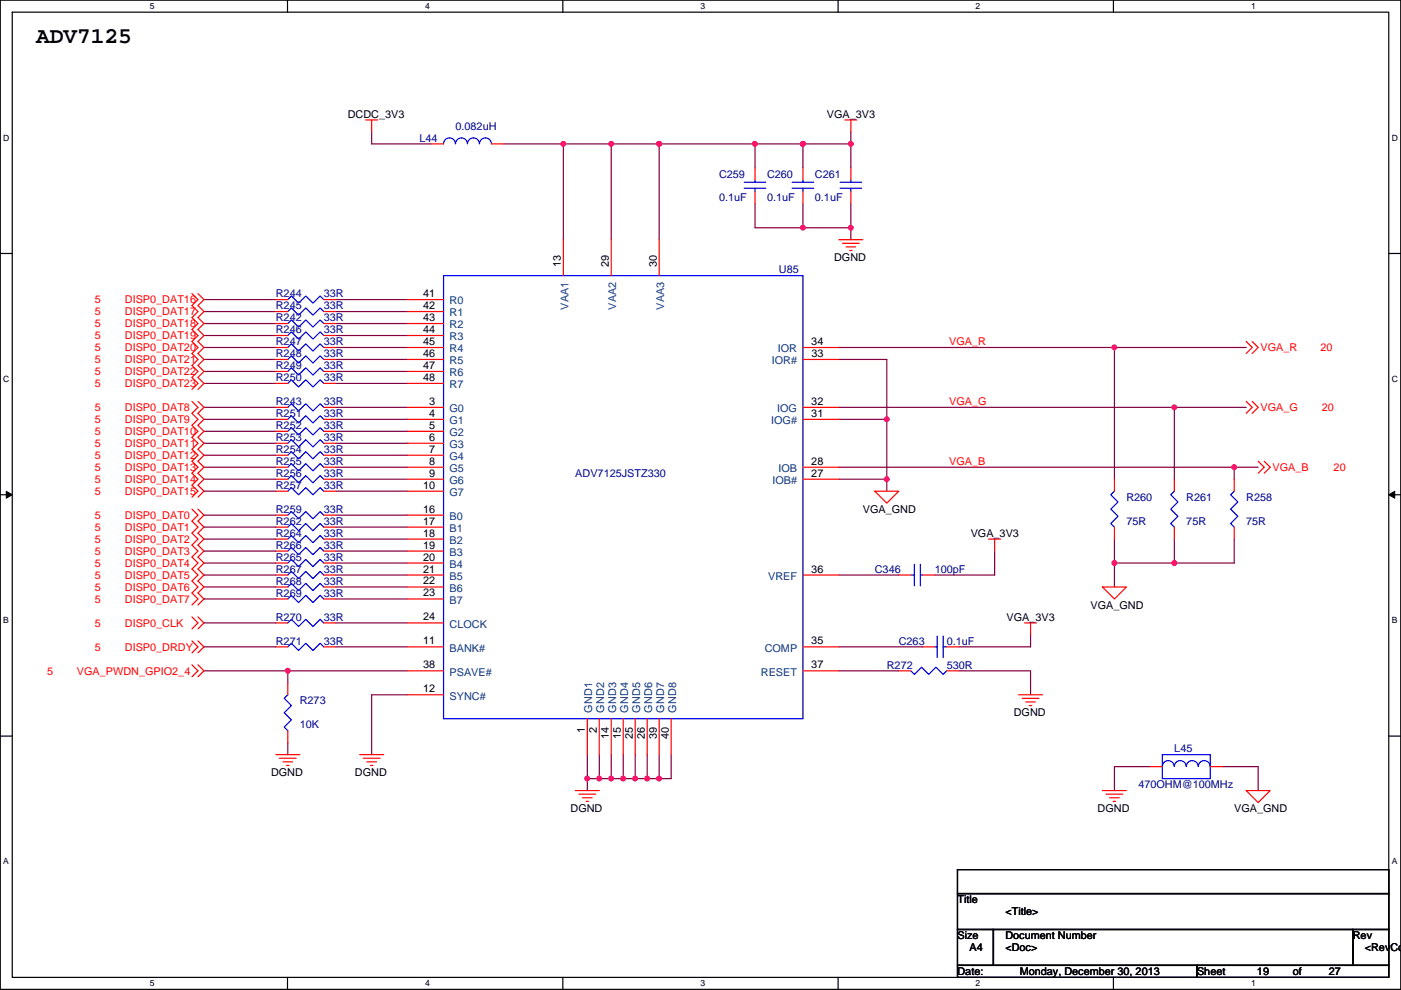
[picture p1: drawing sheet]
<svg xmlns="http://www.w3.org/2000/svg" width="297mm" height="210mm" viewBox="0 0 297 210" stroke-linecap="round" stroke-linejoin="round" font-family="sans-serif">
<path d="M.1 0h296.9v209.8h-296.9zM2.6 2.6h291.8v204.7h-291.8z" fill="none" stroke="#000" stroke-width=".25"/>
<g fill="#fff">
<path d="M31.8 .3h1v2h-1z"/>
<path d="M31.8 207.6h1v2h-1z"/>
</g>
<path d="M61 0v2.6M61 207.3v2.5" fill="none" stroke="#000" stroke-width=".25"/>
<g fill="#fff">
<path d="M90.1 .3h1v2h-1z"/>
<path d="M90.1 207.6h1v2h-1z"/>
</g>
<path d="M119.3 0v2.6M119.3 207.3v2.5" fill="none" stroke="#000" stroke-width=".25"/>
<g fill="#fff">
<path d="M148.5 .3h1v2h-1z"/>
<path d="M148.5 207.6h1v2h-1z"/>
</g>
<path d="M177.7 0v2.6M177.7 207.3v2.5" fill="none" stroke="#000" stroke-width=".25"/>
<g fill="#fff">
<path d="M206.9 .3h1v2h-1z"/>
<path d="M206.9 207.6h1v2h-1z"/>
</g>
<path d="M236.1 0v2.6M236.1 207.3v2.5" fill="none" stroke="#000" stroke-width=".25"/>
<g fill="#fff">
<path d="M265.2 .3h1v2h-1z"/>
<path d="M265.2 207.6h1v2h-1z"/>
<path d="M.7 28.2h1.3v2h-1.3z"/>
<path d="M295.1 28.2h1.3v2h-1.3z"/>
<path d="M.7 79.4h1.3v2h-1.3z"/>
<path d="M295.1 79.4h1.3v2h-1.3z"/>
</g>
<path d="M.1 53.8h2.5M294.4 53.8h2.6" fill="none" stroke="#000" stroke-width=".25"/>
<g fill="#fff">
<path d="M.7 130.5h1.2v2.1h-1.2z"/>
<path d="M295.1 130.5h1.2v2.1h-1.2z"/>
</g>
<path d="M.1 104.9h2.5M294.4 104.9h2.6" fill="none" stroke="#000" stroke-width=".25"/>
<path d="M1.3 104.2l1.3 .7-1.3 .8zM294.4 104.9l1.3-.7v1.5z" fill="#000" stroke="#000" stroke-width=".21"/>
<g fill="#fff">
<path d="M.7 181.7h1.2v2h-1.2z"/>
<path d="M295.1 181.7h1.2v2h-1.2z"/>
</g>
<path d="M.1 156.1h2.5M294.4 156.1h2.6M203 184.4h91.4v5.1h-91.4zM203 189.5h91.4v7.6h-91.4zM203 197.1h7.6v7.7h-7.6zM210.6 197.1h76.2v7.7h-76.2zM286.8 197.1h7.6v7.7h-7.6zM203 204.8h50.8v2.5h-50.8zM253.8 204.8h40.6v2.5h-40.6z" fill="none" stroke="#000" stroke-width=".25"/>
<g fill="none" stroke="#800040" stroke-width=".25">
<path d="M78.8 28v2.5h12.7M106.7 30.5h12.7M119.4 30.5h10.2M119.4 30.5v20.3M129.6 30.5v20.3M129.6 30.5h10.2M139.8 30.5v20.3M139.8 30.5h20.3v5.1M160.1 30.5h10.1M170.2 30.5h10.2M170.2 30.5v5.1M180.4 28v2.5"/>
<path d="M180.4 30.5v5.1M160.1 43.2v5.1h10.1M170.2 48.3h10.2M170.2 43.2v5.1M180.4 43.2v5.1M180.4 48.3v2.5M43.2 63.5h15.3M43.2 66.1h15.3M43.2 68.6h15.3M43.2 71.2h15.3M43.2 73.7h15.3M43.2 76.2h15.3"/>
<path d="M43.2 78.8h15.3M71.2 63.5h15.2M71.2 66.1h15.2M71.2 68.6h15.2M71.2 71.2h15.2M71.2 73.7h15.2M71.2 76.2h15.2M71.2 78.8h15.2M177.9 73.7h58.4M177.9 76.2h10.1v25.4M236.3 73.7v27.9M236.3 73.7h27.9"/>
<path d="M43.2 86.4h15.3M43.2 88.9h15.3M43.2 91.5h15.3M43.2 94h15.3M43.2 96.6h15.3M43.2 99.1h15.3M43.2 81.3h15.3M71.2 86.4h15.2M71.2 88.9h15.2M71.2 91.5h15.2M71.2 94h15.2M71.2 96.6h15.2"/>
<path d="M71.2 99.1h15.2M71.2 81.3h15.2M177.9 86.4h71.1M177.9 99.1h83.8M177.9 88.9h10.1M249 86.4v15.2M249 86.4h15.2M261.7 99.1v2.5M261.7 99.1h5.1M43.2 109.3h15.3M43.2 111.8h15.3M43.2 114.3h15.3"/>
<path d="M43.2 116.9h15.3M43.2 119.4h15.3M43.2 101.6h15.3M43.2 104.2h15.3M71.2 109.3h15.2M71.2 111.8h15.2M71.2 114.3h15.2M71.2 116.9h15.2M71.2 119.4h15.2M71.2 101.6h15.2M71.2 104.2h15.2M177.9 101.6h10.1"/>
<path d="M188 101.6v2.6M210.9 116.9v5.1h-12.7M236.3 119.4v5.1M236.3 114.3v5.1M236.3 119.4h12.7M249 114.3v5.1M261.7 114.3v5.1h-12.7M43.2 122h15.3M43.2 124.5h15.3M43.2 127h15.3M43.2 132.1h15.3M43.2 137.2h15.3"/>
<path d="M71.2 132.1h15.2M71.2 122h15.2M71.2 124.5h15.2M71.2 127h15.2M71.2 137.2h15.2M177.9 137.2h17.7M177.9 122h12.7M218.5 134.7v2.5h-15.2M43.2 142.3h17.8M61 142.3h25.4M61 142.3v2.5M61 157.5v2.6"/>
<path d="M86.4 147.4h-7.6v12.7M177.9 142.3h12.7M203.3 142.3h15.2v5.1M124.5 160.1v5h2.6M124.5 165.1v2.6M127.1 160.1v5M127.1 165.1h2.5M129.6 160.1v5M129.6 165.1h2.5M132.1 165.1h5.1M132.1 160.1v5M134.7 160.1v5"/>
<path d="M137.2 160.1v5M137.2 165.1h2.6M139.8 160.1v5M142.3 160.1v5h-2.5M243.9 162.6h-7.6v5.1M259.1 162.6h7.7v5.1"/>
</g>
<g fill="#f0f" stroke="#f0f" stroke-width=".25">
<circle cx="127" cy="165.1" r=".5"/>
<circle cx="124.5" cy="165.1" r=".5"/>
<circle cx="249" cy="86.4" r=".5"/>
<circle cx="236.3" cy="73.7" r=".5"/>
<circle cx="249" cy="119.4" r=".5"/>
<circle cx="261.7" cy="99.1" r=".5"/>
<circle cx="61" cy="142.3" r=".5"/>
<circle cx="129.6" cy="165.1" r=".5"/>
<circle cx="137.2" cy="165.1" r=".5"/>
<circle cx="132.1" cy="165.1" r=".5"/>
<circle cx="134.7" cy="165.1" r=".5"/>
<circle cx="139.7" cy="165.1" r=".5"/>
<circle cx="188" cy="88.9" r=".5"/>
<circle cx="188" cy="101.6" r=".5"/>
<circle cx="139.7" cy="30.5" r=".5"/>
<circle cx="129.6" cy="30.5" r=".5"/>
<circle cx="170.2" cy="30.5" r=".5"/>
<circle cx="160.1" cy="30.5" r=".5"/>
<circle cx="180.4" cy="30.5" r=".5"/>
<circle cx="180.4" cy="48.3" r=".5"/>
<circle cx="119.4" cy="30.5" r=".5"/>
<circle cx="236.3" cy="119.4" r=".5"/>
<circle cx="170.2" cy="48.3" r=".5"/>
</g>
<g fill="none" stroke="#f00" stroke-width=".25">
<path d="M77.5 25.4h2.6M78.8 25.4v2.6M91.5 30.5h2.5M104.2 30.5h2.5M160.1 35.6v2.5M170.2 35.6v2.5M179.1 25.4h2.6M180.4 25.4v2.6M180.4 35.6v2.5M119.4 50.8v7.7M129.6 50.8v7.7M139.8 50.8v7.7"/>
<path d="M160.1 40.7v2.5M170.2 40.7v2.5M177.9 50.8h5M178.6 51.6h3.6M179.4 52.4h2M180.1 53.1h.6M180.4 40.7v2.5M40.7 62.3l1.3 1.2-1.3 1.3 1.3 1.3-1.3 1.3 1.3 1.2-1.3 1.3 1.3 1.3-1.3 1.2 1.3 1.3-1.3 1.3 1.3 1.2-1.3 1.3 1.3 1.3-1.3 1.3 1.3 1.2-1.3 1.3M42 62.3l1.2 1.2-1.2 1.3 1.2 1.3-1.2 1.3 1.2 1.2-1.2 1.3 1.2 1.3-1.2 1.2 1.2 1.3-1.2 1.3 1.2 1.2-1.2 1.3 1.2 1.3-1.2 1.3 1.2 1.2-1.2 1.3M58.5 78.8h2.5M58.5 63.5h2.5M58.5 66.1h2.5"/>
<path d="M58.5 68.6h2.5M58.5 71.2h2.5M58.5 73.7h2.5M58.5 76.2h2.5M68.6 78.8h2.6M68.6 63.5h2.6M68.6 66.1h2.6M68.6 68.6h2.6M68.6 71.2h2.6M68.6 73.7h2.6M68.6 76.2h2.6M86.4 63.5h7.6"/>
<path d="M86.4 66.1h7.6M86.4 68.6h7.6M86.4 71.2h7.6M86.4 73.7h7.6M86.4 76.2h7.6M86.4 78.8h7.6M170.2 76.2h7.7M170.2 73.7h7.7M264.2 72.4l1.3 1.3-1.3 1.3M265.5 72.4l1.3 1.3-1.3 1.3M40.7 85.1l1.3 1.3-1.3 1.3 1.3 1.2-1.3 1.3 1.3 1.3-1.3 1.3 1.3 1.2-1.3 1.3 1.3 1.3-1.3 1.2 1.3 1.3-1.3 1.3 1.3 1.2-1.3 1.3 1.3 1.3-1.3 1.3M42 85.1l1.2 1.3-1.2 1.3 1.2 1.2-1.2 1.3 1.2 1.3-1.2 1.3 1.2 1.2-1.2 1.3 1.2 1.3-1.2 1.2 1.2 1.3-1.2 1.3 1.2 1.2-1.2 1.3 1.2 1.3-1.2 1.3"/>
<path d="M58.5 99.1h2.5M58.5 81.3h2.5M58.5 86.4h2.5M58.5 88.9h2.5M58.5 91.5h2.5M58.5 94h2.5M58.5 96.6h2.5M68.6 99.1h2.6M68.6 81.3h2.6M68.6 86.4h2.6M68.6 88.9h2.6M68.6 91.5h2.6"/>
<path d="M68.6 94h2.6M68.6 96.6h2.6M86.4 86.4h7.6M86.4 88.9h7.6M86.4 91.5h7.6M86.4 94h7.6M86.4 96.6h7.6M86.4 99.1h7.6M86.4 81.3h7.6M170.2 99.1h7.7M170.2 88.9h7.7M170.2 86.4h7.7"/>
<path d="M264.2 85.1l1.3 1.3-1.3 1.3M265.5 85.1l1.3 1.3-1.3 1.3M266.8 97.8l1.2 1.3-1.2 1.3M268 97.8l1.3 1.3-1.3 1.3M40.7 108l1.3 1.3-1.3 1.2 1.3 1.3-1.3 1.3 1.3 1.2-1.3 1.3 1.3 1.3-1.3 1.3 1.3 1.2-1.3 1.3 1.3 1.3-1.3 1.2 1.3 1.3-1.3 1.3 1.3 1.2-1.3 1.3M42 108l1.2 1.3-1.2 1.2 1.2 1.3-1.2 1.3 1.2 1.2-1.2 1.3 1.2 1.3-1.2 1.3 1.2 1.2-1.2 1.3 1.2 1.3-1.2 1.2 1.2 1.3-1.2 1.3 1.2 1.2-1.2 1.3M58.5 114.3h2.5M58.5 116.9h2.5M58.5 101.6h2.5M58.5 119.4h2.5M58.5 104.2h2.5M58.5 109.3h2.5"/>
<path d="M58.5 111.8h2.5M68.6 114.3h2.6M68.6 116.9h2.6M68.6 101.6h2.6M68.6 119.4h2.6M68.6 104.2h2.6M68.6 109.3h2.6M68.6 111.8h2.6M86.4 101.6h7.6M86.4 104.2h7.6M86.4 109.3h7.6M86.4 111.8h7.6"/>
<path d="M86.4 114.3h7.6M86.4 116.9h7.6M86.4 119.4h7.6M170.2 101.6h7.7M185.5 104.2h5.1l-2.6 2.5zM209.6 114.3h2.6M210.9 114.3v2.6M236.3 111.8v2.5M236.3 101.6v2.6M249 111.8v2.5M249 101.6v2.6M261.7 111.8v2.5"/>
<path d="M261.7 101.6v2.6M40.7 130.9l1.3 1.2-1.3 1.3M40.7 135.9l1.3 1.3-1.3 1.3M42 130.9l1.2 1.2-1.2 1.3M42 135.9l1.2 1.3-1.2 1.3M58.5 137.2h2.5M58.5 122h2.5M58.5 124.5h2.5M58.5 127h2.5M58.5 132.1h2.5M68.6 137.2h2.6M68.6 122h2.6"/>
<path d="M68.6 124.5h2.6M68.6 127h2.6M68.6 132.1h2.6M86.4 137.2h7.6M86.4 122h7.6M86.4 124.5h7.6M86.4 127h7.6M86.4 132.1h7.6M170.2 137.2h7.7M170.2 122h7.7M190.6 122h2.5M195.6 122h2.6"/>
<path d="M195.6 137.2h2.6M200.7 137.2h2.6M217.2 132.1h2.6M218.5 132.1v2.6M233.7 124.5h5.1l-2.5 2.5zM40.7 141l1.3 1.3-1.3 1.3M42 141l1.2 1.3-1.2 1.3M61 155v2.5M61 144.8v2.6M86.4 147.4h7.6M86.4 142.3h7.6M124.5 152.4v7.7"/>
<path d="M127.1 152.4v7.7M129.6 152.4v7.7M132.1 152.4v7.7M134.7 152.4v7.7M137.2 152.4v7.7M139.8 152.4v7.7M142.3 152.4v7.7M170.2 142.3h7.7M190.6 142.3h2.5M200.7 142.3h2.6M216 147.4h5M216.7 148.1h3.6"/>
<path d="M217.5 148.9h2M218.2 149.6h.6M58.5 160.1h5.1M59.2 160.8h3.6M60 161.6h2M60.8 162.3h.5M76.3 160.1h5M77 160.8h3.6M77.8 161.6h2M78.5 162.3h.6M122 167.7h5.1M122.7 168.4h3.6"/>
<path d="M123.5 169.2h2M124.3 170h.5M233.7 167.7h5.1M234.5 168.4h3.6M235.3 169.2h2M236 170h.5M243.9 162.6h2.5M256.6 162.6h2.5M264.2 167.7h5.1l-2.5 2.5z"/>
</g>
<g fill="none" stroke="#00f" stroke-width=".25">
<path d="M94 30.5a1.26 1.26 0 0 1 1.3-1.2 1.26 1.26 0 0 1 1.3 1.2 1.27 1.27 0 0 1 1.2-1.2 1.27 1.27 0 0 1 1.3 1.2 1.27 1.27 0 0 1 1.3-1.2 1.27 1.27 0 0 1 1.2 1.2 1.27 1.27 0 0 1 1.3-1.2 1.27 1.27 0 0 1 1.3 1.2M157.8 39.9h4.6M157.8 38.7h4.6M160.1 38.1v.6M160.1 39.9v.8M168 39.9h4.5M168 38.7h4.5M170.2 38.1v.6M170.2 39.9v.8M178.1 39.9h4.6M178.1 38.7h4.6M180.4 38.1v.6"/>
<path d="M180.4 39.9v.8M94 58.5h76.2v93.9h-76.2zM61 78.8l.8-.8 1.5 1.5 1.5-1.5 1.6 1.5 1.5-1.5 .7 .8M61 63.5l.8-.7 1.5 1.5 1.5-1.5 1.6 1.5 1.5-1.5 .7 .7M61 66.1l.8-.8 1.5 1.5 1.5-1.5 1.6 1.5 1.5-1.5 .7 .8M61 68.6l.8-.7 1.5 1.5 1.5-1.5 1.6 1.5 1.5-1.5 .7 .7M61 71.2l.8-.8 1.5 1.5 1.5-1.5 1.6 1.5 1.5-1.5 .7 .8M61 73.7l.8-.8 1.5 1.6 1.5-1.6 1.6 1.6 1.5-1.6 .7 .8M61 76.2l.8-.7 1.5 1.5 1.5-1.5 1.6 1.5 1.5-1.5 .7 .7M61 99.1l.8-.8 1.5 1.6 1.5-1.6 1.6 1.6 1.5-1.6 .7 .8M61 81.3l.8-.7 1.5 1.5 1.5-1.5 1.6 1.5 1.5-1.5 .7 .7M61 86.4l.8-.8 1.5 1.6 1.5-1.6 1.6 1.6 1.5-1.6 .7 .8"/>
<path d="M61 88.9l.8-.7 1.5 1.5 1.5-1.5 1.6 1.5 1.5-1.5 .7 .7M61 91.5l.8-.8 1.5 1.5 1.5-1.5 1.6 1.5 1.5-1.5 .7 .8M61 94l.8-.7 1.5 1.5 1.5-1.5 1.6 1.5 1.5-1.5 .7 .7M61 96.6l.8-.8 1.5 1.5 1.5-1.5 1.6 1.5 1.5-1.5 .7 .8M61 114.3l.8-.7 1.5 1.5 1.5-1.5 1.6 1.5 1.5-1.5 .7 .7M61 116.9l.8-.8 1.5 1.5 1.5-1.5 1.6 1.5 1.5-1.5 .7 .8M61 101.6l.8-.7 1.5 1.5 1.5-1.5 1.6 1.5 1.5-1.5 .7 .7M61 119.4l.8-.7 1.5 1.5 1.5-1.5 1.6 1.5 1.5-1.5 .7 .7M61 104.2l.8-.8 1.5 1.5 1.5-1.5 1.6 1.5 1.5-1.5 .7 .8M61 109.3l.8-.8 1.5 1.5 1.5-1.5 1.6 1.5 1.5-1.5 .7 .8M61 111.8l.8-.8 1.5 1.6 1.5-1.6 1.6 1.6 1.5-1.6 .7 .8M193.9 119.7v4.5"/>
<path d="M195.1 119.7v4.5M236.3 104.2l-.8 .7 1.5 1.6-1.5 1.5 1.5 1.5-1.5 1.5 .8 .8M249 104.2l-.8 .7 1.5 1.6-1.5 1.5 1.5 1.5-1.5 1.5 .8 .8M261.7 104.2l-.8 .7 1.5 1.6-1.5 1.5 1.5 1.5-1.5 1.5 .8 .8M61 137.2l.8-.8 1.5 1.6 1.5-1.6 1.6 1.6 1.5-1.6 .7 .8M61 122l.8-.8 1.5 1.5 1.5-1.5 1.6 1.5 1.5-1.5 .7 .8M61 124.5l.8-.8 1.5 1.6 1.5-1.6 1.6 1.6 1.5-1.6 .7 .8M61 127l.8-.7 1.5 1.5 1.5-1.5 1.6 1.5 1.5-1.5 .7 .7M61 132.1l.8-.7 1.5 1.5 1.5-1.5 1.6 1.5 1.5-1.5 .7 .7M193.1 122h.8M195.1 122h.5M198.2 137.2h.5"/>
<path d="M198.7 134.9v4.6M200 134.9v4.6M200 137.2h.7M61 147.4l-.7 .7 1.5 1.5-1.5 1.6 1.5 1.5-1.5 1.5 .7 .8M193.1 142.3l.8 .7 1.5-1.5 1.5 1.5 1.5-1.5 1.6 1.5 .7-.7M246.4 162.6a1.26 1.26 0 0 1 1.3-1.3 1.26 1.26 0 0 1 1.3 1.3 1.27 1.27 0 0 1 1.2-1.3 1.27 1.27 0 0 1 1.3 1.3 1.27 1.27 0 0 1 1.3-1.3 1.27 1.27 0 0 1 1.2 1.3 1.27 1.27 0 0 1 1.3-1.3 1.27 1.27 0 0 1 1.3 1.3M246.4 160.1h10.2v5h-10.2z"/>
</g>
<text font-size="4.8" x="7.7" y="9.2">ADV7125</text>
<g font-size="2.3">
<text x="73.7" y="25">DCDC_3V3</text>
<text x="175.3" y="25">VGA_3V3</text>
<text x="118.9" y="56.7" transform="rotate(-90 118.9 56.7)">13</text>
<text x="129.1" y="56.7" transform="rotate(-90 129.1 56.7)">29</text>
<text x="139.2" y="56.7" transform="rotate(-90 139.2 56.7)">30</text>
<text x="176.8" y="55.4">DGND</text>
<text x="89.7" y="63">41</text>
<text x="89.7" y="65.6">42</text>
<text x="89.7" y="68.1">43</text>
<text x="89.7" y="70.6">44</text>
<text x="89.7" y="73.2">45</text>
<text x="89.7" y="75.7">46</text>
<text x="172" y="73.2">34</text>
<text x="172" y="75.7">33</text>
<text x="89.7" y="78.3">47</text>
<text x="89.7" y="80.8">48</text>
<text x="91" y="85.9">3</text>
<text x="91" y="88.4">4</text>
<text x="172" y="88.4">31</text>
<text x="172" y="85.9">32</text>
<text x="91" y="91">5</text>
<text x="91" y="93.5">6</text>
<text x="91" y="96">7</text>
<text x="91" y="98.6">8</text>
<text x="91" y="101.1">9</text>
<text x="172" y="98.6">28</text>
<text x="172" y="101.1">27</text>
<text x="89.7" y="103.7">10</text>
<text x="89.7" y="108.7">16</text>
<text x="89.7" y="111.3">17</text>
<text x="89.7" y="113.8">18</text>
<text x="182.9" y="108.8">VGA_GND</text>
<text x="205.8" y="113.9">VGA_3V3</text>
<text x="89.7" y="116.4">19</text>
<text x="89.7" y="118.9">20</text>
<text x="89.7" y="121.4">21</text>
<text x="89.7" y="124">22</text>
<text x="172" y="121.4">36</text>
<text x="89.7" y="126.5">23</text>
<text x="89.7" y="131.6">24</text>
<text x="213.4" y="131.6">VGA_3V3</text>
<text x="231.2" y="129.1">VGA_GND</text>
<text x="89.7" y="136.7">11</text>
<text x="172" y="136.7">35</text>
<text x="89.7" y="141.8">38</text>
<text x="172" y="141.8">37</text>
<text x="89.7" y="146.8">12</text>
<text x="124" y="155.5" transform="rotate(-90 124 155.5)">1</text>
<text x="126.5" y="155.5" transform="rotate(-90 126.5 155.5)">2</text>
<text x="214.9" y="152">DGND</text>
<text x="129.1" y="156.8" transform="rotate(-90 129.1 156.8)">14</text>
<text x="131.6" y="156.8" transform="rotate(-90 131.6 156.8)">15</text>
<text x="134.2" y="156.8" transform="rotate(-90 134.2 156.8)">25</text>
<text x="136.7" y="156.8" transform="rotate(-90 136.7 156.8)">26</text>
<text x="139.2" y="156.8" transform="rotate(-90 139.2 156.8)">39</text>
<text x="141.8" y="156.8" transform="rotate(-90 141.8 156.8)">40</text>
<text x="57.5" y="164.7">DGND</text>
<text x="75.2" y="164.7">DGND</text>
<text x="121" y="172.3">DGND</text>
<text x="232.7" y="172.3">DGND</text>
<text x="261.7" y="172.3">VGA_GND</text>
<text x="203" y="191.6">Title</text>
<text x="213.2" y="194.1">&lt;Title&gt;</text>
<text x="203" y="199.2">Size</text>
<text x="205.5" y="201.7">A4</text>
<text x="213.2" y="199.2">Document Number</text>
<text x="213.2" y="201.7">&lt;Doc&gt;</text>
<text x="286.8" y="199.2">Rev</text>
<text x="289.4" y="201.7">&lt;RevCo</text>
<text x="203" y="206.8">Date:</text>
<text x="216.2" y="206.8">Monday, December 30, 2013</text>
<text x="253.8" y="206.8">Sheet</text>
<text x="266.5" y="206.8">19</text>
<text x="274.1" y="206.8">of</text>
<text x="281.7" y="206.8">27</text>
</g>
<g font-size="2.3" fill="#000080">
<text x="96.6" y="27.5">0.082uH</text>
<text x="89" y="30">L44</text>
<text x="152.5" y="37.7">C259</text>
<text x="162.6" y="37.7">C260</text>
<text x="172.8" y="37.7">C261</text>
<text x="152.5" y="42.7">0.1uF</text>
<text x="162.6" y="42.7">0.1uF</text>
<text x="172.8" y="42.7">0.1uF</text>
<text x="165.2" y="58">U85</text>
<text x="58.5" y="63.1">R244</text>
<text x="58.5" y="65.6">R245</text>
<text x="68.6" y="63.1">33R</text>
<text x="68.6" y="65.6">33R</text>
<text x="58.5" y="68.1">R242</text>
<text x="58.5" y="70.7">R246</text>
<text x="68.6" y="68.1">33R</text>
<text x="68.6" y="70.7">33R</text>
<text x="58.5" y="73.2">R247</text>
<text x="58.5" y="75.8">R248</text>
<text x="68.6" y="73.2">33R</text>
<text x="68.6" y="75.8">33R</text>
<text x="58.5" y="78.3">R249</text>
<text x="58.5" y="80.8">R250</text>
<text x="68.6" y="78.3">33R</text>
<text x="68.6" y="80.8">33R</text>
<text x="58.5" y="85.9">R243</text>
<text x="58.5" y="88.5">R251</text>
<text x="68.6" y="85.9">33R</text>
<text x="68.6" y="88.5">33R</text>
<text x="58.5" y="91">R252</text>
<text x="58.5" y="93.5">R253</text>
<text x="68.6" y="91">33R</text>
<text x="68.6" y="93.5">33R</text>
<text x="58.5" y="98.6">R255</text>
<text x="58.5" y="101.2">R256</text>
<text x="58.5" y="96.1">R254</text>
<text x="68.6" y="98.6">33R</text>
<text x="68.6" y="101.2">33R</text>
<text x="68.6" y="96.1">33R</text>
<text x="122" y="101.2">ADV7125JSTZ330</text>
<text x="58.5" y="103.7">R257</text>
<text x="68.6" y="103.7">33R</text>
<text x="238.8" y="106.2">R260</text>
<text x="251.5" y="106.2">R261</text>
<text x="264.2" y="106.2">R258</text>
<text x="58.5" y="113.9">R264</text>
<text x="58.5" y="108.8">R259</text>
<text x="58.5" y="111.3">R262</text>
<text x="68.6" y="113.9">33R</text>
<text x="68.6" y="108.8">33R</text>
<text x="68.6" y="111.3">33R</text>
<text x="238.8" y="111.3">75R</text>
<text x="251.5" y="111.3">75R</text>
<text x="264.2" y="111.3">75R</text>
<text x="58.5" y="116.4">R266</text>
<text x="58.5" y="118.9">R265</text>
<text x="68.6" y="116.4">33R</text>
<text x="68.6" y="118.9">33R</text>
<text x="58.5" y="121.5">R267</text>
<text x="58.5" y="124">R268</text>
<text x="68.6" y="121.5">33R</text>
<text x="68.6" y="124">33R</text>
<text x="185.5" y="121.5">C346</text>
<text x="198.2" y="121.5">100pF</text>
<text x="58.5" y="126.6">R269</text>
<text x="58.5" y="131.6">R270</text>
<text x="68.6" y="126.6">33R</text>
<text x="68.6" y="131.6">33R</text>
<text x="58.5" y="136.7">R271</text>
<text x="68.6" y="136.7">33R</text>
<text x="190.6" y="136.7">C263</text>
<text x="200.7" y="136.7">0.1uF</text>
<text x="188" y="141.8">R272</text>
<text x="200.7" y="141.8">530R</text>
<text x="63.6" y="149.4">R273</text>
<text x="63.6" y="154.5">10K</text>
<text x="249" y="159.6">L45</text>
<text x="241.4" y="167.2">470OHM@100MHz</text>
</g>
<g font-size="2.3" fill="#f00">
<text x="20.1" y="64.3">5</text>
<text x="26.5" y="64.3">DISP0_DAT16</text>
<text x="20.1" y="66.9">5</text>
<text x="20.1" y="69.4">5</text>
<text x="20.1" y="71.9">5</text>
<text x="26.5" y="66.9">DISP0_DAT17</text>
<text x="26.5" y="69.4">DISP0_DAT18</text>
<text x="26.5" y="71.9">DISP0_DAT19</text>
<text x="20.1" y="74.5">5</text>
<text x="20.1" y="77">5</text>
<text x="26.5" y="74.5">DISP0_DAT20</text>
<text x="26.5" y="77">DISP0_DAT21</text>
<text x="201.2" y="73.2">VGA_R</text>
<text x="267.3" y="74.5">VGA_R</text>
<text x="280" y="74.5">20</text>
<text x="20.1" y="79.6">5</text>
<text x="20.1" y="82.1">5</text>
<text x="26.5" y="79.6">DISP0_DAT22</text>
<text x="26.5" y="82.1">DISP0_DAT23</text>
<text x="20.1" y="87.2">5</text>
<text x="20.1" y="89.7">5</text>
<text x="26.5" y="87.2">DISP0_DAT8</text>
<text x="26.5" y="89.7">DISP0_DAT9</text>
<text x="201.2" y="85.9">VGA_G</text>
<text x="267.3" y="87.2">VGA_G</text>
<text x="280.2" y="87.2">20</text>
<text x="20.1" y="92.3">5</text>
<text x="20.1" y="94.8">5</text>
<text x="26.5" y="92.3">DISP0_DAT10</text>
<text x="26.5" y="94.8">DISP0_DAT11</text>
<text x="20.1" y="97.3">5</text>
<text x="20.1" y="99.9">5</text>
<text x="26.5" y="97.3">DISP0_DAT12</text>
<text x="26.5" y="99.9">DISP0_DAT13</text>
<text x="201.2" y="98.6">VGA_B</text>
<text x="269.8" y="99.9">VGA_B</text>
<text x="282.8" y="99.9">20</text>
<text x="20.1" y="102.4">5</text>
<text x="20.1" y="105">5</text>
<text x="26.5" y="102.4">DISP0_DAT14</text>
<text x="26.5" y="105">DISP0_DAT15</text>
<text x="20.1" y="110">5</text>
<text x="20.1" y="112.6">5</text>
<text x="26.5" y="110">DISP0_DAT0</text>
<text x="26.5" y="112.6">DISP0_DAT1</text>
<text x="20.1" y="115.1">5</text>
<text x="20.1" y="117.7">5</text>
<text x="26.5" y="115.1">DISP0_DAT2</text>
<text x="26.5" y="117.7">DISP0_DAT3</text>
<text x="20.1" y="120.2">5</text>
<text x="20.1" y="122.7">5</text>
<text x="20.1" y="125.3">5</text>
<text x="26.5" y="120.2">DISP0_DAT4</text>
<text x="26.5" y="122.7">DISP0_DAT5</text>
<text x="26.5" y="125.3">DISP0_DAT6</text>
<text x="20.1" y="127.8">5</text>
<text x="26.5" y="127.8">DISP0_DAT7</text>
<text x="20.1" y="132.9">5</text>
<text x="20.1" y="138">5</text>
<text x="26.5" y="132.9">DISP0_CLK</text>
<text x="26.5" y="138">DISP0_DRDY</text>
<text x="10" y="143.1">5</text>
<text x="16.3" y="143.1">VGA_PWDN_GPIO2_4</text>
</g>
<g font-size="2.3" fill="#004080">
<text x="95.3" y="64.6">R0</text>
<text x="120.5" y="65.7" transform="rotate(-90 120.5 65.7)">VAA1</text>
<text x="130.7" y="65.7" transform="rotate(-90 130.7 65.7)">VAA2</text>
<text x="140.8" y="65.7" transform="rotate(-90 140.8 65.7)">VAA3</text>
<text x="95.3" y="67.1">R1</text>
<text x="95.3" y="69.7">R2</text>
<text x="95.3" y="72.2">R3</text>
<text x="95.3" y="74.7">R4</text>
<text x="95.3" y="77.3">R5</text>
<text x="163.6" y="77.3">IOR#</text>
<text x="164.9" y="74.7">IOR</text>
<text x="95.3" y="79.8">R6</text>
<text x="95.3" y="82.4">R7</text>
<text x="95.3" y="87.4">G0</text>
<text x="95.3" y="90">G1</text>
<text x="163.5" y="90">IOG#</text>
<text x="164.8" y="87.4">IOG</text>
<text x="95.3" y="92.5">G2</text>
<text x="95.3" y="95.1">G3</text>
<text x="95.3" y="97.6">G4</text>
<text x="95.3" y="100.1">G5</text>
<text x="165" y="100.1">IOB</text>
<text x="95.3" y="102.7">G6</text>
<text x="95.3" y="105.2">G7</text>
<text x="163.8" y="102.7">IOB#</text>
<text x="95.3" y="110.3">B0</text>
<text x="95.3" y="112.8">B1</text>
<text x="95.3" y="115.4">B2</text>
<text x="95.3" y="117.9">B3</text>
<text x="95.3" y="120.5">B4</text>
<text x="95.3" y="123">B5</text>
<text x="95.3" y="125.5">B6</text>
<text x="162.9" y="123">VREF</text>
<text x="95.3" y="128.1">B7</text>
<text x="95.3" y="133.2">CLOCK</text>
<text x="95.3" y="138.2">BANK#</text>
<text x="95.3" y="143.3">PSAVE#</text>
<text x="161.3" y="143.3">RESET</text>
<text x="162.1" y="138.2">COMP</text>
<text x="95.3" y="148.4">SYNC#</text>
<text x="125.6" y="151.2" transform="rotate(-90 125.6 151.2)">GND1</text>
<text x="128.1" y="151.2" transform="rotate(-90 128.1 151.2)">GND2</text>
<text x="130.7" y="151.2" transform="rotate(-90 130.7 151.2)">GND3</text>
<text x="133.2" y="151.2" transform="rotate(-90 133.2 151.2)">GND4</text>
<text x="135.7" y="151.2" transform="rotate(-90 135.7 151.2)">GND5</text>
<text x="138.3" y="151.2" transform="rotate(-90 138.3 151.2)">GND6</text>
<text x="140.8" y="151.2" transform="rotate(-90 140.8 151.2)">GND7</text>
<text x="143.4" y="151.2" transform="rotate(-90 143.4 151.2)">GND8</text>
</g>
<g font-size="1.8">
<text x="31.8" y="1.9">5</text>
<text x="90.1" y="1.9">4</text>
<text x="148.5" y="1.9">3</text>
<text x="206.9" y="1.9">2</text>
<text x="265.2" y="1.9">1</text>
<text x=".7" y="29.8">D</text>
<text x="295.1" y="29.8">D</text>
<text x=".7" y="81">C</text>
<text x="295.1" y="81">C</text>
<text x=".7" y="132.2">B</text>
<text x="295.1" y="132.2">B</text>
<text x=".7" y="183.3">A</text>
<text x="295.1" y="183.3">A</text>
<text x="31.8" y="209.2">5</text>
<text x="90.1" y="209.2">4</text>
<text x="148.5" y="209.2">3</text>
<text x="206.9" y="209.2">2</text>
<text x="265.2" y="209.2">1</text>
</g>
</svg>
